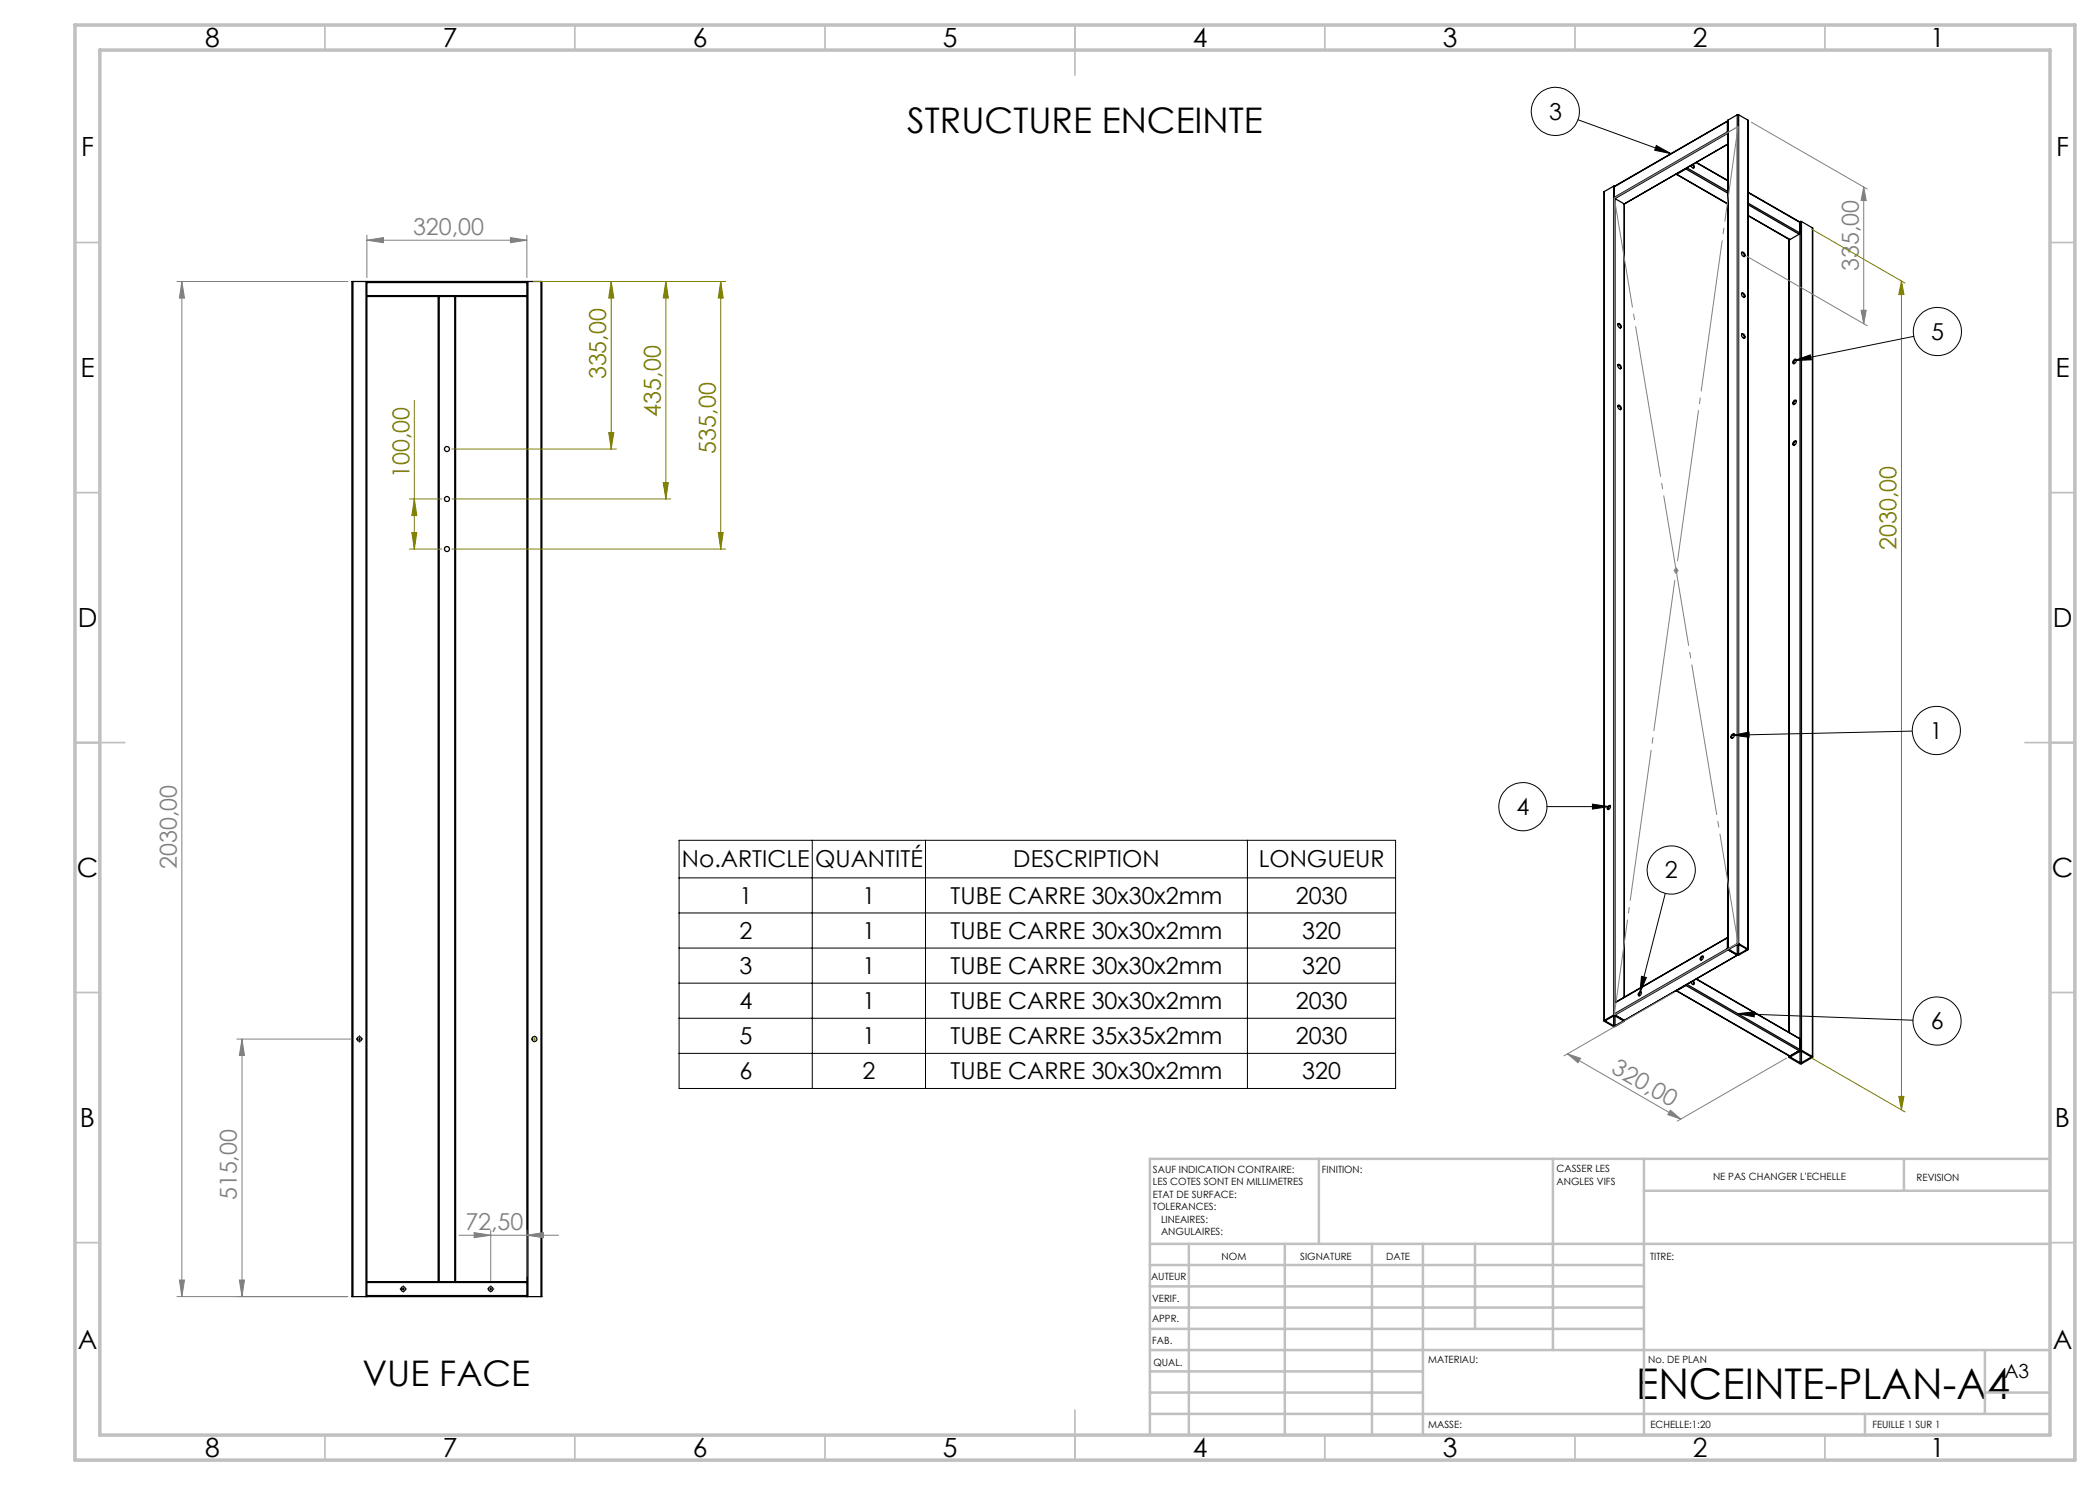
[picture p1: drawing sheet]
<svg xmlns="http://www.w3.org/2000/svg" width="420mm" height="297mm" viewBox="0 0 420 297" stroke-linecap="round" stroke-linejoin="round" font-family="sans-serif">
<g fill="none" stroke="#000" stroke-width=".25">
<path d="M320.9 38.3l-.1 165.8M320.9 38.3v165.8M322.7 37.2v165.8M322.7 37.2l-1.8 1.1M322.9 39.5l.1 .2M322.9 37.4v2.1M322.9 37.2h-.2M323 39.7l1.8 1.1M323 39.7v160.8M335.2 34.8l.2 .1M335.2 34.9l10.3 5.9M335.4 34.9l10.1 5.8"/>
<path d="M337.2 33.8l-1.8 1.1M337.2 33.8l8.3 4.8M337.3 33.6l-.1 .2M337.4 33.6l8.1 4.7M338.5 32.9l.2 .4v.3M338.6 32.9a.34 .34 0 0 1 .3 .4 .34 .34 0 0 1-.5 .2l-.2-.4M339.2 32.5l6.3 3.7M339.3 32.5l6.2 3.6M345.5 26.4v.2M345.5 24.3v2.1M345.5 26.4l-22.6 13.1M345.5 24.3l-22.6 13.1"/>
<path d="M345.5 24.2l-22.6 13.2M345.5 24.2v.1M345.5 24.1v165.8M345.5 28.8l-20.7 12M345.5 26.7l-22.5 13M345.6 24l-.1 .1M345.6 24v165.8M347.5 23h.2M347.5 23v165.7M347.5 23l-1.9 1M347.7 23v165.7M347.7 23l1.9 1"/>
<path d="M349.6 24v165.9M349.6 24v165.8M349.6 38.4l10.4 6.1M349.6 38.5l10.4 6M70.6 56.3h-.2v203h.2M70.6 56.3h2.6M70.6 56.3v203M73.2 56.3h.2M73.2 56.3v203M73.4 59.1v.2M73.4 56.3v.2M73.4 56.3h32"/>
<path d="M73.4 56.5h32M73.4 59.1h32M73.4 56.5v2.6M73.4 59.3v197M73.4 59.3h32M87.6 59.3v197M87.8 59.3v197M90.9 59.3v197M91.1 59.3v197M105.4 56.3h.2M105.4 59.1v.2M105.4 56.3v.2"/>
<path d="M105.4 56.5v2.6M105.4 59.3v197M105.6 56.3v203M105.6 56.3h2.6M108.2 56.3h.2v203h-.2M108.2 56.3v203M324.8 40.8h.1M324.9 40.8l-.1 158.6M348.3 58.7a.61 .61 0 0 1 .5 .8M348.3 50.5h.1a.71 .71 0 0 1 .4 .8M348.4 58.6a.53 .53 0 0 1 .5 .3 .53 .53 0 0 1-.1 .6 .63 .63 0 0 1-.4-.9zM348.4 50.4a.52 .52 0 0 1 .5 .3 .52 .52 0 0 1-.1 .6 .65 .65 0 0 1-.4-.9z"/>
<path d="M349.6 43.1l8.4 4.8M349.6 40.6l10.4 6M349.6 41l10.2 5.8M357.8 47.8v158.6M357.8 47.9v158.6M359.8 46.8l-1.8 1.1M360 46.6l-.2 .2M360 44.5v2.1M360 44.3h.3M360 44.3v165.7M360 44.3l-.1 .1M360.3 44.3v165.7"/>
<path d="M360.3 44.3l2.2 1.3M362.5 45.6v165.8M362.5 45.6v165.7M323.6 72.9a.48 .48 0 0 1 .6 .3 .48 .48 0 0 1-.2 .6 .68 .68 0 0 1-.4-.9zM323.6 64.8a.48 .48 0 0 1 .6 .2 .48 .48 0 0 1-.2 .6h-.1a.69 .69 0 0 1-.3-.8zM323.6 73h.2a.61 .61 0 0 1 .3 .8M323.6 64.8h.2a.61 .61 0 0 1 .3 .8M348.3 66.8h.1a.71 .71 0 0 1 .4 .9M348.4 66.8a.52 .52 0 0 1 .5 .3 .52 .52 0 0 1-.1 .6 .65 .65 0 0 1-.4-.9zM358.7 72a.31 .31 0 0 1 .5-.1 .31 .31 0 0 1 0 .5 .35 .35 0 0 1-.2 .3 .35 .35 0 0 1-.4-.1zM359.2 71.9a.69 .69 0 0 0-.4 .8M323.6 81.1a.49 .49 0 0 1 .6 .2 .49 .49 0 0 1-.1 .6 .63 .63 0 0 1-.5-.8z"/>
<path d="M323.6 81.1l.2 .1a.61 .61 0 0 1 .3 .7M358.7 88.3a.31 .31 0 0 1 .5-.1 .31 .31 0 0 1 0 .5 .35 .35 0 0 1-.2 .4 .35 .35 0 0 1-.4-.2zM358.8 80.1a.26 .26 0 0 1 .4 0 .26 .26 0 0 1 0 .3 .35 .35 0 0 1-.2 .5 .35 .35 0 0 1-.4-.4zM359.2 88.3a.64 .64 0 0 0-.4 .8M359.2 80.1a.66 .66 0 0 0-.4 .8M346.4 146.9h.1a.3 .3 0 0 1 .4 0 .3 .3 0 0 1-.1 .4 .33 .33 0 0 1-.3 .3 .33 .33 0 0 1-.3-.2zM346.9 146.8l-.2 .1a.66 .66 0 0 0-.3 .8M321.7 161.1a.31 .31 0 0 1 .5 .2 .31 .31 0 0 1-.3 .4l-.1 .1a.24 .24 0 0 1-.3 0 .24 .24 0 0 1 0-.3zM322.1 161.2l-.4 .3-.1 .4M327.9 198.4a.28 .28 0 0 1 .4 .1 .28 .28 0 0 1-.1 .4l-.2 .2a.29 .29 0 0 1-.4-.1 .29 .29 0 0 1 .2-.4zM328.3 198.4a.58 .58 0 0 0-.5 .8M335.4 198.2h-.2l22.8 13"/>
<path d="M335.4 198.2l22.6 13M337.2 197.1l22.6 13M337.2 197.1l-1.8 1.1M337.3 196.9l-.1 .2M337.4 196.9l22.6 13M338.5 196.2l.2 .4v.3M338.6 196.2a.34 .34 0 0 1 .3 .4 .34 .34 0 0 1-.5 .2l-.2-.4M339.2 195.8l20.8 12M339.3 195.8l20.7 12M340.2 191.3l.2-.1a.38 .38 0 0 1 .2 .5 .38 .38 0 0 1-.6 .2zM340.6 191.3l-.3 .2-.1 .5M345.5 189.7l.1 .3"/>
<path d="M345.5 187.6v2.1M345.5 189.7l-22.6 13.1M345.5 187.6l-22.6 13.1M345.5 187.5l-22.6 13.2M345.5 187.5v.1M345.6 189.8v.2M345.6 190l1.9 1M345.6 190l-22.6 13M345.9 189.8v.2M345.9 190l1.6 .8M347.5 188.7h.2M347.5 188.9h.2"/>
<path d="M347.5 190.8h.2M347.5 188.7l-1.9 1.1M347.5 188.9l-1.6 .9M347.5 188.9v1.9M347.5 191l-22.7 13.1M347.7 188.7l1.9 1.1M347.7 188.9l1.6 .9M347.7 188.9v1.9M349.3 189.8v.2M349.3 190l-1.6 .8M349.6 189.8v.2l-1.9 1h-.2M320.9 204.1v.2l1.9 1 2-1v-.2"/>
<path d="M321.1 204.1v.2M321.1 204.3l1.6 .8M322.7 203h.3M322.7 203.2h.3M322.7 205.1h.3M322.7 203l-1.8 1.1M322.7 203.2l-1.6 .9M322.7 203.2v1.9M322.9 202.8l.1 .2M322.9 200.7v2.1M323 203l1.8 1.1M323 203.2l1.6 .9"/>
<path d="M323 203.2v1.9M324.6 204.1v.2M324.6 204.3l-1.6 .8M324.9 204.1h.1M357.8 211.2v.2M357.8 211.3v.2l2.3 1.3 2.4-1.3v-.2M357.8 211.2v.1M358.2 211.3v.2M358.2 211.5l1.8 1M359.8 210.1l-1.8 1.1M360 209.9l-.2 .2M360 207.8v2.1"/>
<path d="M360 210h.3M360 210.3h.3M360 212.5h.3M360 210l-2.2 1.3M360 210.3l-1.8 1M360 210.3v2.2M360.3 210l2.2 1.3M360.3 210.3l1.8 1M360.3 210.3v2.2M362.1 211.3v.2M362.1 211.5l-1.8 1M70.6 259.3h2.6"/>
<path d="M73.2 259.3h.2M73.4 259.1v.2M73.4 256.3v.2M73.4 259.3h32M73.4 256.5v2.6M73.4 259.1h32M73.4 256.3h32M73.4 256.5h32M105.4 259.3h.2M105.4 259.1v.2M105.4 256.3v.2M105.4 256.5v2.6"/>
<path d="M105.6 259.3h2.6"/>
<circle cx="89.4" cy="99.8" r=".5"/>
<circle cx="89.4" cy="89.8" r=".5"/>
<circle cx="89.4" cy="109.8" r=".5"/>
<circle cx="71.9" cy="207.8" r=".45"/>
<circle cx="106.9" cy="207.8" r=".5"/>
<circle cx="80.6" cy="257.8" r=".46"/>
<circle cx="98.1" cy="257.8" r=".46"/>
</g>
<g fill="none" stroke="#808000" stroke-width=".2">
<path d="M106.8 56.3h38.3M122.2 56.3l.6 3.3h-1.1zM122.2 56.3v33.5M133.2 56.3l.5 3.3h-1.1zM133.2 56.3v43.5M144.1 56.3l.5 3.3h-.9zM144.1 56.3v53.5M362.4 45.9l18.6 10.7M380.3 56.2v165.8M380.3 56.2l.5 2.7h-1zM81.9 99.8h6.5M82.9 99.8l.5 3.3h-1z"/>
<path d="M82.9 80.1v29.7M90.4 99.8h43.8M90.4 89.8h32.9M121.7 86.5h1.1l-.6 3.3zM132.6 96.5h1.1l-.5 3.3zM81.9 109.8h6.5M82.4 106.5h1l-.5 3.3zM90.4 109.8h54.7M143.7 106.5h.9l-.5 3.3zM106.6 207.8h.5M106.9 207.6v.5M362.4 211.6l18.6 10.8"/>
<path d="M379.8 219.3h1l-.5 2.7z"/>
</g>
<g fill="none" stroke="#808080" stroke-width=".2">
<path d="M350.3 24.4l23.2 13.4M372.7 37.4l.5 2.7h-1zM372.7 37.4v27.4M35.4 56.3h34.2M36.4 56.3l.5 3.3h-1zM36.4 56.3v203M73.4 48l3.3-.5v1zM73.4 47v8.5M73.4 48h32M102.1 47.5l3.3 .5-3.3 .5zM105.4 47v8.5M349.4 51.3l24.1 13.9"/>
<path d="M372.2 62.1h1l-.5 2.7zM334.7 114.1h1M334.9 113.8l.7 .7M335.2 113.6v1M335.6 113.8l-.7 .7M334.6 198.6l-21.8 12.6M47.4 207.8h22.8M48.4 207.8l.5 3.3h-1zM48.4 207.8v51.5M313.5 210.8l22.7 13M313.5 210.8l2.6 .9-.5 .8zM357.3 211.6l-21.8 12.6"/>
<path d="M334.1 222l2.1 1.8-2.6-.9zM35.4 259.3h34.2M35.9 256h1l-.5 3.3zM47.9 256h1l-.5 3.3zM91.8 247h19.9M94.8 246.5l3.3 .5-3.3 .5zM98.1 246v10.1M105.4 247l3.3-.5v1zM105.4 246v9.3"/>
</g>
<g fill="none" stroke="#000" stroke-width=".2">
<path d="M315.6 24l18.6 6.7M331.3 29.1l2.9 1.6-3.3-.6zM358.9 72.1l3.2-1.1 .2 1zM382.8 67.3l-23.9 4.8M346.5 147l3.3-.6v1.1zM382.4 146.2l-35.9 .8M135.8 168.1h143.3v49.6h-143.3zM135.8 175.6h143.3M162.5 168.1v49.6M185.1 168.1v49.6M249.5 168.1v49.6M309.4 161.3h12.4"/>
<path d="M318.5 160.8l3.3 .5-3.3 .5zM333.1 178.7l-5.1 19.9M135.8 182.6h143.3M135.8 189.6h143.3M135.8 196.6h143.3M328.3 195.3l1 .2-1.3 3.1zM71.6 207.8h.5M71.9 207.6v.5M135.8 203.7h143.3M135.8 210.7h143.3M347.6 202.7l3.3-.4-.1 1.1zM347.6 202.7l35 1.3"/>
<path d="M80.4 257.8h.5M80.6 257.6v.5M97.9 257.8h.5M98.1 257.6v.5"/>
<circle cx="311.1" cy="22.3" r="4.8"/>
<circle cx="387.5" cy="66.3" r="4.8"/>
<circle cx="387.3" cy="146.1" r="4.8"/>
<circle cx="304.6" cy="161.3" r="4.8"/>
<circle cx="334.2" cy="174" r="4.8"/>
<circle cx="387.4" cy="204.2" r="4.8"/>
</g>
<path d="M71.4 207.8h-.2M71.9 208.3v.2M71.9 207.3v-.2M72.4 207.8h.2M80.2 257.8h-.2M80.7 258.3v.2M80.7 257.3v-.2M81.2 257.8h.2M97.7 257.8h-.2M98.2 258.3v.2M98.2 257.3v-.2M98.7 257.8h.2" fill="none" stroke="#000" stroke-width=".2" stroke-dasharray="30.5 1.3 1.3 1.3" stroke-linecap="butt"/>
<path d="M106.4 207.8h-.2M106.9 208.3v.2M106.9 207.3v-.2M107.4 207.8h.2" fill="none" stroke="#808000" stroke-width=".2" stroke-dasharray="30.5 1.3 1.3 1.3" stroke-linecap="butt"/>
<path d="M322.9 39.6l24.7 149" fill="none" stroke="#808080" stroke-width=".2" stroke-dasharray="30.5 1.3 1.3 1.3" stroke-dashoffset="8.3" stroke-linecap="butt"/>
<path d="M322.9 202.9l24.7-177.6" fill="none" stroke="#808080" stroke-width=".2" stroke-dasharray="30.5 1.3 1.3 1.3" stroke-dashoffset="11.3" stroke-linecap="butt"/>
<path d="M322.9 39.6l24.7-14.3v163.4l-24.7 14.2z" fill="none" stroke="#808080" stroke-width=".25"/>
<g fill="none" stroke="#c0c0c0" stroke-width=".35">
<path d="M65 5v5M115 5v5M165 5v5M215 5v10M265 5v5M315 5v5M365 5v5M15 48.5h5M410 48.5h5M15 98.5h5M410 98.5h5M15 148.5h10"/>
<path d="M405 148.5h10M15 198.5h5M410 198.5h5M15 248.5h5M410 248.5h5M65 287v5M115 287v5M165 287v5M215 282v10M265 287v5M315 287v5M365 287v5"/>
</g>
<g fill="none" stroke="#c0c0c0" stroke-width=".5">
<path d="M263.8 231.8v17M310.6 231.8v38.2M328.8 231.8v55.2M328.8 238.2h81.2M380.8 231.8v6.4M410 231.8h-180v55.2M230 248.8h180M230 257.3h98.8M230 253h98.8M237.8 248.8v38.2M257 248.8v38.2M274.4 248.8v38.2"/>
<path d="M284.6 248.8v38.2M295 248.8v17M230 265.8h98.8M230 261.5h98.8M230 278.5h54.6M230 274.3h54.6M230 270h180M397 278.5h13M397 270v12.8M230 282.8h180M373 282.8v4.2"/>
</g>
<path d="M15 5h400v287h-400zM20 10h390v277h-390z" fill="none" stroke="#c0c0c0" stroke-width=".7"/>
<g fill="#808000">
<path d="M121.7 86.5h1.1l-.6 3.3zM122.2 56.3l.6 3.3h-1.1z"/>
<path d="M133.2 56.3l.5 3.3h-1.1zM132.6 96.5h1.1l-.5 3.3zM82.9 99.8l.5 3.3h-1zM82.4 106.5h1l-.5 3.3zM144.1 56.3l.5 3.3h-.9zM143.7 106.5h.9l-.5 3.3z"/>
<path d="M380.3 56.2l.5 2.7h-1zM379.8 219.3h1l-.5 2.7z"/>
</g>
<g fill="#808080">
<path d="M334.1 222l2.1 1.8-2.6-.9zM313.5 210.8l2.6 .9-.5 .8z"/>
<path d="M102.1 47.5l3.3 .5-3.3 .5zM73.4 48l3.3-.5v1z"/>
<path d="M94.8 246.5l3.3 .5-3.3 .5zM105.4 247l3.3-.5v1z"/>
<path d="M35.9 256h1l-.5 3.3zM36.4 56.3l.5 3.3h-1z"/>
<path d="M372.2 62.1h1l-.5 2.7zM372.7 37.4l.5 2.7h-1z"/>
<path d="M48.4 207.8l.5 3.3h-1zM47.9 256h1l-.5 3.3z"/>
</g>
<path d="M347.6 202.7l3.3-.4-.1 1.1zM331.3 29.1l2.9 1.6-3.3-.6zM328.3 195.3l1 .2-1.3 3.1zM358.9 72.1l3.2-1.1 .2 1zM346.5 147l3.3-.6v1.1zM318.5 160.8l3.3 .5-3.3 .5z" fill="#000"/>
<text font-size="8.5" x="327.2" y="279.7">ENCEINTE-PLAN-A4</text>
<g font-size="7.1">
<text x="181.5" y="26.6">STRUCTURE ENCEINTE</text>
<text x="72.5" y="277.3">VUE FACE</text>
</g>
<g font-size="5.3">
<text x="41" y="9.5">8</text>
<text x="88.5" y="9.5">7</text>
<text x="138.5" y="9.5">6</text>
<text x="188.5" y="9.5">5</text>
<text x="238.5" y="9.5">4</text>
<text x="288.5" y="9.5">3</text>
<text x="338.5" y="9.5">2</text>
<text x="386" y="9.5">1</text>
<text x="16.2" y="31.2">F</text>
<text x="411.2" y="31.2">F</text>
<text x="16.1" y="75.5">E</text>
<text x="411.1" y="75.5">E</text>
<text x="15.5" y="125.5">D</text>
<text x="410.5" y="125.5">D</text>
<text x="15.4" y="175.5">C</text>
<text x="410.4" y="175.5">C</text>
<text x="16" y="225.5">B</text>
<text x="411" y="225.5">B</text>
<text x="15.5" y="269.7">A</text>
<text x="410.5" y="269.7">A</text>
<text x="41" y="291.5">8</text>
<text x="88.5" y="291.5">7</text>
<text x="138.5" y="291.5">6</text>
<text x="188.5" y="291.5">5</text>
<text x="238.5" y="291.5">4</text>
<text x="288.5" y="291.5">3</text>
<text x="338.5" y="291.5">2</text>
<text x="386" y="291.5">1</text>
</g>
<g font-size="4.7">
<text x="309.8" y="24">3</text>
<text x="386.2" y="68">5</text>
<text x="386" y="147.8">1</text>
<text x="303.3" y="163">4</text>
<text x="136.4" y="173.5">No.ARTICLE</text>
<text x="163" y="173.5">QUANTITÉ</text>
<text x="202.7" y="173.5">DESCRIPTION</text>
<text x="251.7" y="173.5">LONGUEUR</text>
<text x="333" y="175.7">2</text>
<text x="147.9" y="180.7">1</text>
<text x="172.5" y="180.7">1</text>
<text x="190.1" y="180.7">TUBE CARRE 30x30x2mm</text>
<text x="259.2" y="180.7">2030</text>
<text x="147.9" y="187.8">2</text>
<text x="172.5" y="187.8">1</text>
<text x="190.1" y="187.8">TUBE CARRE 30x30x2mm</text>
<text x="260.4" y="187.8">320</text>
<text x="147.9" y="194.8">3</text>
<text x="172.5" y="194.8">1</text>
<text x="190.1" y="194.8">TUBE CARRE 30x30x2mm</text>
<text x="260.4" y="194.8">320</text>
<text x="147.9" y="201.8">4</text>
<text x="172.5" y="201.8">1</text>
<text x="190.1" y="201.8">TUBE CARRE 30x30x2mm</text>
<text x="259.2" y="201.8">2030</text>
<text x="147.9" y="208.8">5</text>
<text x="172.5" y="208.8">1</text>
<text x="190.1" y="208.8">TUBE CARRE 35x35x2mm</text>
<text x="259.2" y="208.8">2030</text>
<text x="386.1" y="205.9">6</text>
<text x="147.9" y="215.8">6</text>
<text x="172.5" y="215.8">2</text>
<text x="190.1" y="215.8">TUBE CARRE 30x30x2mm</text>
<text x="260.4" y="215.8">320</text>
</g>
<g font-size="4.7" fill="#808080">
<text x="82.6" y="47">320,00</text>
<text x="371.7" y="54.2" transform="rotate(-90 371.7 54.2)">335,00</text>
<text x="35.4" y="173.7" transform="rotate(-90 35.4 173.7)">2030,00</text>
<text x="322" y="214.5" transform="rotate(30 322 214.5)">320,00</text>
<text x="47.4" y="240.1" transform="rotate(-90 47.4 240.1)">515,00</text>
<text x="93.1" y="246">72,50</text>
</g>
<g font-size="4.7" fill="#808000">
<text x="121.3" y="75.9" transform="rotate(-90 121.3 75.9)">335,00</text>
<text x="132.2" y="83.3" transform="rotate(-90 132.2 83.3)">435,00</text>
<text x="81.9" y="95.6" transform="rotate(-90 81.9 95.6)">100,00</text>
<text x="143.1" y="90.7" transform="rotate(-90 143.1 90.7)">535,00</text>
<text x="379.3" y="110" transform="rotate(-90 379.3 110)">2030,00</text>
</g>
<text font-size="3.9" x="400.9" y="275.5">A3</text>
<g font-size="2">
<text x="230.6" y="234.6">SAUF INDICATION CONTRAIRE:</text>
<text x="230.6" y="237.1">LES COTES SONT EN MILLIMETRES</text>
<text x="230.6" y="239.6">ETAT DE SURFACE:</text>
<text x="264.4" y="234.6">FINITION:</text>
<text x="311.3" y="234.5">CASSER LES</text>
<text x="311.3" y="237">ANGLES VIFS</text>
<text x="342.6" y="236">NE PAS CHANGER L'ECHELLE</text>
<text x="383.3" y="236.2">REVISION</text>
<text x="230.6" y="242.1">TOLERANCES:</text>
<text x="232.2" y="244.6">LINEAIRES:</text>
<text x="232.2" y="247.1">ANGULAIRES:</text>
<text x="244.3" y="252">NOM</text>
<text x="260" y="251.9">SIGNATURE</text>
<text x="277.2" y="251.9">DATE</text>
<text x="330" y="251.9">TITRE:</text>
<text x="230.2" y="256.1">AUTEUR</text>
<text x="230.4" y="260.3">VERIF.</text>
<text x="230.4" y="264.4">APPR.</text>
<text x="230.5" y="268.8">FAB.</text>
<text x="230.7" y="273.1">QUAL.</text>
<text x="285.7" y="272.5">MATERIAU:</text>
<text x="329.6" y="272.5">No. DE PLAN</text>
<text x="285.6" y="285.5">MASSE:</text>
<text x="330.1" y="285.6">ECHELLE:1:20</text>
<text x="374.5" y="285.6">FEUILLE 1 SUR 1</text>
</g>
</svg>
